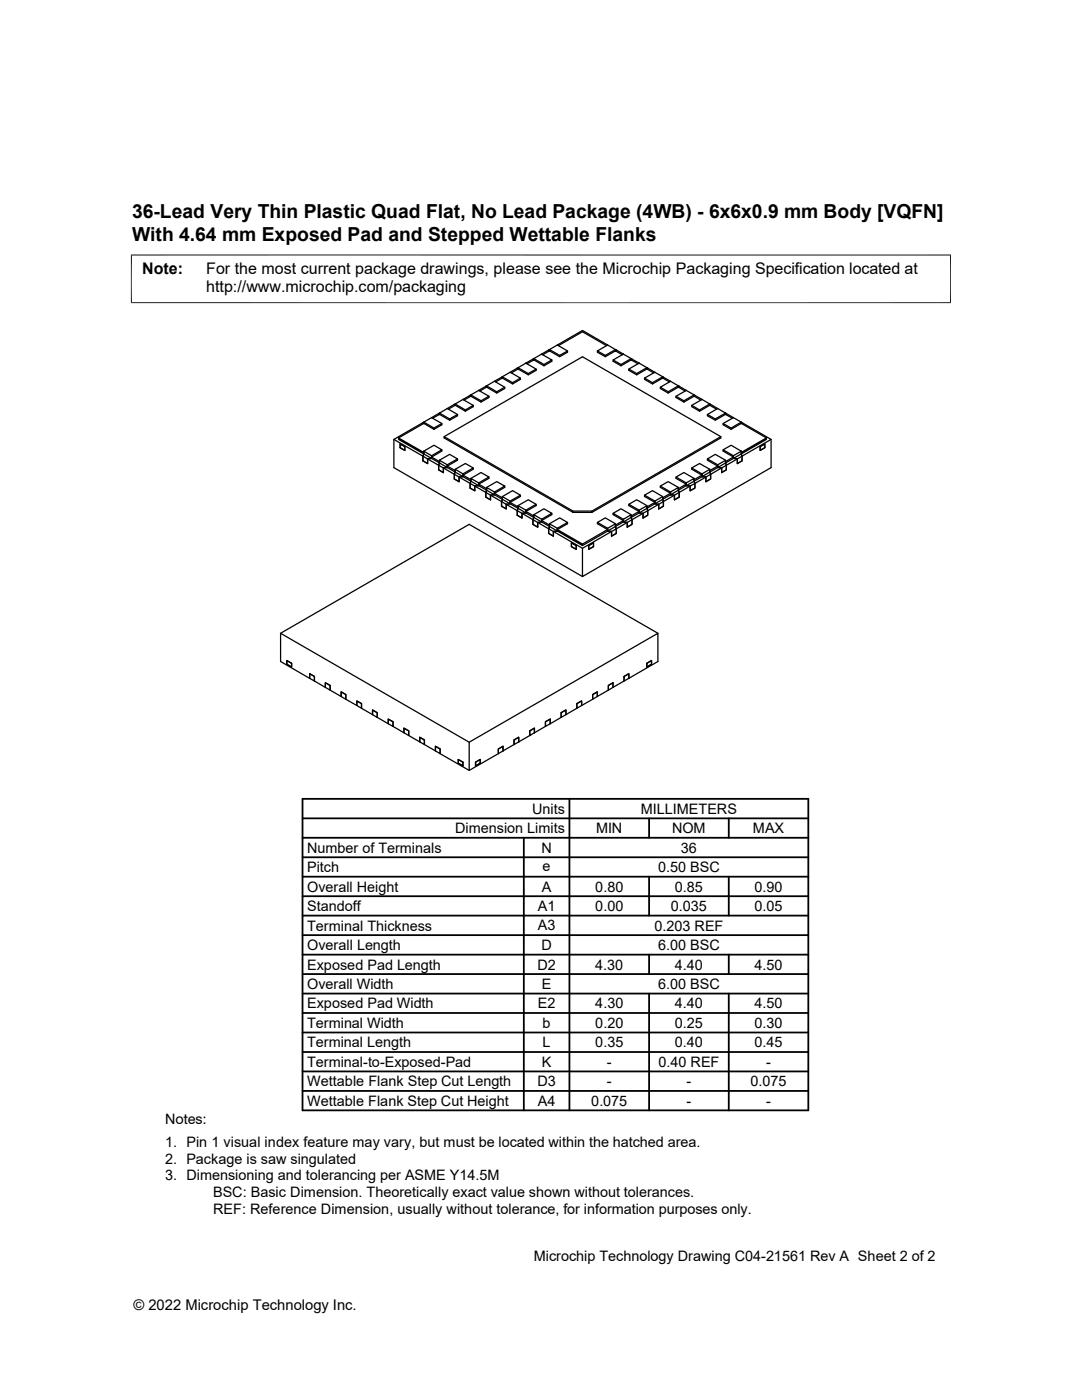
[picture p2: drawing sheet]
<svg xmlns="http://www.w3.org/2000/svg" width="216mm" height="279mm" viewBox="0 0 216 279" stroke-linecap="round" stroke-linejoin="round" font-family="sans-serif">
<g fill="none" stroke="#000" stroke-width=".25">
<path d="M92.4 79.7l-1.6 .9v.3M92.4 79.7l2 1.2M94 79.1l-1.4 .7M94 79.1l2 1.1 1.6-.9v-.2M94 78.8v.3M94 78.8l-.2 .1 .1 .2-.1-.2-1.4 .8M95.5 77.9l-1.5 .9v.3M95.5 77.9l2.1 1.2-1.6 .9-2-1.2M95.5 77.9h.1M96 80v.2M97.1 77.3l-1.4 .7M97.1 77l2 1.2v.2"/>
<path d="M97.1 77.3v-.3l-.2 .1 .1 .2-.1-.2-1.4 .8M97.1 77.3l2 1.1 1.6-.9v-.2l-1.6 .9M97.1 77.3h.1M98.7 76.1l-1.6 .9v.3M98.7 76.1l2 1.2M100.2 75.4l-1.3 .8M100.2 75.4l2.1 1.2 1.5-.9v-.2l-1.5 .9M100.2 75.2l2.1 1.2v.2M100.2 75.4v-.2l-.1 .1v.2v-.2l-1.4 .8M101.8 74.3l-1.6 .9v.3M101.8 74.3l2 1.2M103.4 73.6l-1.4 .8"/>
<path d="M103.4 73.4l2 1.1v.3M103.4 73.6v-.2l-.2 .1 .1 .2-.1-.2-1.4 .8M103.4 73.6l2 1.2 1.6-.9v-.2l-1.6 .8M104.9 72.5l-1.5 .9v.2M104.9 72.5l2.1 1.2M106.5 71.8l-1.3 .8M106.5 71.8l2 1.2 1.6-.9v-.3M106.5 71.6v.2M106.5 71.6l-.2 .1 .1 .2-.1-.2-1.4 .8M108.1 70.7l-1.6 .9v.2M108.1 70.7l2 1.1-1.6 .9-2-1.1M108.1 70.7h.1"/>
<path d="M108.5 72.7v.3M109.6 70l-1.3 .8M109.6 70l2.1 1.2 1.5-.9v-.3l-1.5 .9M109.6 69.8l2.1 1.1v.3M109.6 70h.1M109.6 70v-.2l-.1 .1 .1 .2-.1-.2-1.4 .8M111.2 68.9l-1.6 .9v.2M111.2 68.9l5-2.9 5 2.9M111.2 68.9l2 1.1M120.8 70.9v.3M121 69l-4.8-2.8-4.8 2.8M121.2 68.9l-2 1.1 1.6 .9 2-1.1"/>
<path d="M121.2 68.9l1.6 .9v.2M122.3 71.8l1.6 .9v.3M122.8 70l1.4 .8M122.8 70l-2 1.2-1.6-.9v-.3M122.8 70v-.2l.2 .1-.1 .2 .1-.3 1.4 .9M124.4 70.7l-2.1 1.1v.3l1.6 .9 2-1.2M124.4 70.7l1.5 .9v.2M125.5 73.7l1.5 .8v.3M125.9 71.8v-.2l.2 .1-.1 .2 .1-.2 1.4 .8M125.9 71.6l-2 1.1M125.9 71.8l1.4 .8M125.9 71.8h.1"/>
<path d="M127.5 72.5h.1M127.5 72.5l-2 1.2v.2l1.5 .9 2.1-1.2M127.5 72.5l1.6 .9v.2M128.6 75.5l1.6 .9v.2M129.1 73.4l-2.1 1.1M129.1 73.6l1.3 .8M129.1 73.6v-.2l.1 .1v.2v-.2l1.5 .8M130.7 74.3l-2.1 1.2v.2l1.6 .9 2-1.2M130.7 74.3l1.5 .9v.3M130.7 74.3h.1M132.2 75.4l1.4 .8M132.2 75.4v-.2l.2 .1-.1 .2 .1-.2 1.4 .8"/>
<path d="M132.2 75.2l-2 1.2M133.3 78.2v.2M133.8 76.1l-2 1.2 1.5 .9 2.1-1.2M133.8 76.1l1.6 .9v.3M134.9 79.1l1.6 .9v.2M135.4 77.3l1.3 .7M135.4 77.3l-2.1 1.1-1.5-.9v-.2M135.4 77.3h.1M135.4 77.3v-.3l.1 .1-.1 .2 .1-.2 1.4 .8M136.9 77.9l-2 1.2v.2l1.6 .9 2-1.1M136.9 77.9l1.6 .9v.3M136.9 77.9h.1"/>
<path d="M138.5 79.1l1.3 .7M138.5 79.1v-.3l.2 .1-.1 .2 .1-.2 1.4 .8M138.5 78.8l-2 1.2M138.5 79.1h.1M140.1 79.7l-2.1 1.2v.3l1.6 .9 2-1.2M140.1 79.7l1.5 .9v.3M140.1 79.7h.1M78.6 87.7v5.6l37.6 21.8M80.8 89.1v.8l-1-.6M80.8 89.1l-1-.5v.7M84.4 92l.2-1.7-5.1-2.9v.3l5.1 2.9-.2 .4 .9 .6 .8-.1 1.6 .9-.2 .5 1 .5 .7-.1 1.6 .9-.1 .5 .9 .5 .8-.1 1.6 .9-.2 .5 .9 .5 .8-.1 1.6 .9-.2 .5 1 .5 .8-.1 1.5 1-.1 .4 .9 .5 .8-.1 1.6 1-.2 .4 1 .5h.7l1.6 .9-.2 .4 1 .6 .8-.1 1.5 .9-.1 .4 .9 .6 .8-.1 5 2.9v-.3l-5-2.9M84.4 92l.9 .5v-.9l2.2 1.3v.9"/>
<path d="M84.6 84.5l-5.1 2.9M84.6 84.5l2 1.2 1.6-.9v-.3l-1.6 .9M84.6 84.2l2 1.2v.3M84.6 84.5v-.3l-.2 .1 .1 .2-.1-.2-5.8 3.4 5.8 3.3v1M84.6 90l1.5 1v.5l-1.5-.9zM84.6 90l2-1.1 1.6 .9-2.1 1.2M86.1 91.2l1.6 .9-.2 1.7M86.1 83.4l2.1 1.1M86.1 91.2h.1M86.1 91.2v.3l-.8 .1v.9l-.9-.5M86.1 83.4l-1.5 .8v.3M86.1 91v.2"/>
<path d="M87.5 93.8l1 .5v-.9l2.2 1.3v.9M87.7 82.7l-1.4 .8M87.7 91.9l1.5 .9v.5l-1.5-.9zM87.7 91.9l2-1.2 1.6 .9-2.1 1.2 .1 .2M87.7 82.7l2 1.2 1.6-.9v-.3l-1.6 .9M87.7 82.4l2 1.2v.3M87.7 82.7v-.3l-.2 .1 .1 .2-.1-.2-1.4 .9M88.2 89.8v.2l-2.1 1.2M88.6 87.1l27.6-15.9 27.6 15.9v.3l-25.7 14.9M88.6 87.1l25.7 14.9v.3l-25.7-14.9zM89.2 93l1.6 .9-.1 1.7M89.2 93v.3l-.7 .1v.9l-1-.5"/>
<path d="M89.2 93h.1M89.2 81.5l2.1 1.2M89.2 81.5l-1.5 .9v.3M90.7 95.6l.9 .5v-.9l2.2 1.3v.9M90.8 80.9l-1.3 .8M90.8 80.6l2.1 1.2v.3M90.8 80.9v-.3l-.1 .1v.2v-.2l-1.5 .8M90.8 93.7l1.6 .9v.5l-1.6-.9zM90.8 93.7h.1M90.8 93.7l2.1-1.2 1.5 .9-2 1.2v.2M90.8 80.9l2.1 1.2 1.5-.9v-.3l-1.5 .9M91.3 91.6v.2l-2 1.2"/>
<path d="M92.4 94.8l1.6 .9-.2 1.7M92.4 94.8v.3l-.8 .1v.9l-.9-.5M93.8 97.4l.9 .5v-.9l2.2 1.3v.9M94 95.5l2-1.2 1.6 .9-2.1 1.2v.2M94 95.5l1.5 .9v.5l-1.5-.9zM94 95.5h.1M94.4 93.4v.2l-2 1.2M95.5 96.6l1.6 .9-.2 1.7M95.5 96.6h.1M96.9 99.2l1 .6v-1l2.2 1.3v.9M97.1 97.3l1.6 .9v.5l-1.6-.9zM97.1 97.3l2-1.2 1.6 .9-2 1.2v.2"/>
<path d="M97.6 95.2v.3l-2.1 1.1v.3l-.8 .1v.9l-.9-.5M98.7 98.4l1.5 1-.1 1.6M98.7 98.4h.1M98.7 98.4v.3l-.8 .1v1l-1-.6M100.2 99.1l2.1-1.2 1.5 .9-2 1.2M100.2 99.1l1.6 .9v.5l-1.6-.8zM100.2 99.1h.1M100.7 97v.3l-2 1.1M101.8 100v.2M103.8 98.8v.3l-2 1.2M128.6 98.8v.3l2.1 1.1M131.8 97l2 1.2"/>
<path d="M132.2 99.1l-2-1.2-1.6 .9 2.1 1.2M133.8 98.4l-1.6 1 .2 1.6-1 .6M133.8 98.2v.5l1.6-.9 .1 .5-.9 .5-.8-.1-1.6 1 .2 .4-1 .5-.7-.1-1.6 1 .1 .4-.9 .5h-.8l-1.6 .9 .2 .4-.9 .6-.8-.1-1.6 .9 .2 .4-1 .6-.8-.1-5 2.9M133.8 98.2v.2M134.9 95.2l2 1.2M135.4 97.3l-2.1-1.2-1.5 .9v.3l2 1.1M136.9 96.4v.2l-1.5 .9 .1 1.7-.9 .6v-1l-.8-.1v-.3M136.9 96.4v.5l1.6-.9 .2 .5-1 .5-.8-.1-1.5 .9v-.5l-1.6 .9M138 93.4l2.1 1.2M138 80.9l1.6 .9v.3M140.1 94.6v.2l-1.6 .9 .2 1.7-1 .5v-.9l-.8-.1v-.3l-2-1.1v-.3l1.6-.9 2 1.2M140.1 94.6v.5l1.5-.9 .2 .5-1 .5-.7-.1-1.6 .9v-.5l-1.6 .9"/>
<path d="M141.2 82.7l1.5 .9v.3M141.2 91.6v.2l2 1.2v.3l.8 .1v.9M141.6 80.9l1.4 .8M141.6 80.9v-.3l.2 .1-.1 .2 .1-.2 1.4 .8M141.6 80.6l-2 1.2M143.2 93l-1.6 .9 .2 1.7-1 .5v-.9l-.7-.1v-.3l-2.1-1.2v-.2l1.6-.9 2 1.2M143.2 81.5l-2 1.2v.3l1.5 .9 2.1-1.2M143.2 81.5l1.6 .9v.3M143.2 92.8l1.6-.9v.5l-1.6 .9zM143.2 92.8v.2M143.8 87.1l-25.7 14.9M144 94.3v-.9l-2.2 1.3v.9l-1 .5v-.9l-2.1 1.3v.9l-1 .5v-.9l-2.2 1.3v.9l-.9 .6v-1l-2.2 1.3v.9l-1 .6"/>
<path d="M144.3 89.8l2 1.2M144.3 84.5l1.6 .9v.3M144.8 82.4l-2.1 1.2M144.8 82.7l1.3 .8M144.8 82.7v-.3l.1 .1v.2v-.2l1.4 .9M144.8 91.9l-2.1-1.2-1.5 .9 2 1.2M146.3 91.2l-1.5 .9 .1 1.7-.9 .5M146.3 91v.5l1.6-.9 .2 .4-1 .6-.8-.1-1.5 .9 .1 .5-.9 .5-.8-.1-1.6 .9v-.5l-1.5 .9M146.3 91v.2M146.3 91l1.6-1v.6l5-2.9v-.3l-5 2.9 .2 1.7-1 .5v-.9l-.8-.1v-.3M146.3 83.4l-2 1.1v.3l1.6 .9 2-1.2M146.3 83.4l1.6 .8v.3"/>
<path d="M146.3 83.4h.1M147.9 84.5h.1M147.9 84.5l5 2.9M147.9 84.5v-.3l.2 .1-.1 .2 .1-.2 5.8 3.4-5.8 3.3v1l-1 .5v-.9l-2.2 1.3v.9l-.9 .5M147.9 84.2l-2 1.2M147.9 90l-2-1.1-1.6 .9v.2l2 1.2M151.7 89.1l.9-.5v.7l-.9 .6zM153.9 87.7v5.6l-37.7 21.8v-5.7M100.1 101l.9 .6v-1l2.2 1.3v.9M101.8 100.3l1.6 .9-.2 1.6M101.8 100.3v.2l-.8 .1v1l-.9-.6M103.2 102.8l1 .6v-1l2.1 1.3v.9"/>
<path d="M103.4 100.9l2-1.2 1.6 .9-2.1 1.2M103.4 100.9l1.5 .9v.6l-1.5-.9zM103.4 100.9h.1M104.9 102.1l1.6 .9-.2 1.6M104.9 102.1v.3h-.7v1l-1-.6M104.9 101.8v.3M106.3 104.6l1 .6v-.9l2.2 1.2v.9M106.5 102.7l1.6 .9v.6l-1.6-.9zM106.5 102.7l2-1.2 1.6 .9-2 1.2v.3M107 100.6v.3l-2.1 1.2M108.1 103.9l1.5 .9-.1 1.6M108.1 103.9h.1"/>
<path d="M109.5 106.4l.9 .6v-.9l5.8 3.3 5.8-3.3v.9M109.6 104.5l1.6 .9v.6l-1.6-.9zM109.6 104.5l2.1-1.1 1.5 .9-2 1.1v.3M110.1 102.4v.3l-2 1.2v.3l-.8 .1v.9l-1-.6M111.2 105.7h.1M113.2 104.3v.2l-2 1.2v.3l-.8 .1v.9l-.9-.6M114.3 102.3h3.8M114.3 102h3.8v.3M115 108.9l-1-.6v.8M115 108.9v.7l-1-.5M117.5 108.9l.9-.6v.8l-.9 .5zM119.2 104.3v.2l2 1.2"/>
<path d="M121.2 105.7l-5 2.9M121.2 105.4l1.6-.9v.6l-1.6 .9zM121.2 105.7v.3l.8 .1v.9M122.3 102.4v.3l2.1 1.2v.3l.8 .1v.9M122.8 104.5l-2-1.1-1.6 .9 2 1.1v.3M124.4 103.9l-1.6 .9 .2 1.6-1 .6M124.4 103.6l1.5-.9v.6l-1.5 .9zM124.4 103.6v.3M125.2 105.2v-.9l-2.2 1.2v.9l-1 .6M125.5 100.6v.3l2 1.2v.3h.8v1M125.9 102.7l-2-1.2-1.6 .9 2.1 1.2M127.5 101.8l1.6-.9v.6l-1.6 .9z"/>
<path d="M128.3 103.4v-1l-2.2 1.3v.9l-.9 .6M129.1 100.9l-2.1-1.2-1.5 .9 2 1.2v.3l-1.6 .9 .2 1.6-.9 .6M130.7 100.3l-1.6 .9 .1 1.6-.9 .6M130.7 100.2v.3l.7 .1v1M130.7 100l1.5-.9v.6l-1.5 .8zM130.7 100v.2M131.4 101.6v-1l-2.2 1.3v.9l-.9 .6M56 126.4l37.6 21.7M58.2 132.4l-1-.6v.8M58.2 132.4v.7l-1-.5M61.8 134.5l.9 .5v.9l-.9-.5zM64.9 136.2l1 .6v.9l-1-.5z"/>
<path d="M68.1 138.1l.9 .5v1l-.9-.6zM69 139.6l2.2 1.2v-.9l.9 .5v1l2.2 1.2v-.9l1 .5v1l2.2 1.2v-.9l.9 .5v1l2.2 1.2v-.9l1 .6v.9l2.2 1.3v-1l.9 .6v.9l2.2 1.3v-1l.9 .6v.9l5.8 3.4 5.8-3.4v-.9M71.2 139.9l.9 .5v1l-.9-.6zM118.3 138.6v1l.9-.6M118.3 138.6v1M118.3 139.6l-2.2 1.2M118.3 138.6l.9-.5v.9M121.4 136.8l.9-.6v1l-.9 .5zM124.5 135v.9l1-.5M124.5 135l1-.5v.9M124.5 135v.9l-2.2 1.3v-1l-.9 .6v.9l-2.2 1.3M125.5 135.4l5.8-3.4v-5.6l-37.7 21.7v5.7"/>
<path d="M130 131.8v.8l-.9 .5M130 131.8l-.9 .6v.7M131.3 126.4l-37.7-21.8-37.6 21.8v5.6l5.8 3.4v-.9l.9 .5v.9l2.2 1.3v-1l1 .6v.9l2.2 1.3v-.9l.9 .5v1M74.3 141.7l1 .5v1l-1-.6zM77.5 143.5l.9 .5v1l-.9-.6zM80.6 145.3l1 .6v.9l-1-.6zM83.8 147.1l.9 .6v.9l-.9-.5zM86.9 148.9l.9 .6v.9l-.9-.5zM92.4 152.1v.7l-1-.5M92.4 152.1l-1-.5v.7M94.9 152.1l.9-.5v.7l-.9 .5zM99.4 149.5v.9l1-.5"/>
<path d="M99.4 149.5l1-.6v1M102.6 147.7v.9l-2.2 1.3M102.6 147.7l.9-.6v1M102.6 147.7v.9l.9-.5M105.7 145.9v.9l.9-.6M105.7 145.9v.9l-2.2 1.3M105.7 145.9l.9-.6v.9M108.8 144l1-.5v.9l-1 .6zM112 142.2v1l.9-.6M112 142.2l.9-.5v.9M112 142.2v1l-2.2 1.2v-.9l-1 .5v1l-2.2 1.2M115.1 140.4v1l1-.6"/>
<path d="M115.1 140.4v1l-2.2 1.2M115.1 140.4l1-.5v.9"/>
</g>
<path d="M26.1 50.9h163.7M26.2 50.8v9.7M189.7 50.8v9.7M26.1 60.4h163.7" fill="none" stroke="#000" stroke-width=".2"/>
<g fill="none" stroke="#000" stroke-width=".36">
<path d="M60.4 159.4h100.9v62.2h-100.9zM113.6 159.4v62.2M60.4 178.9h100.9M60.4 175h100.9M60.4 171.1h100.9M60.4 167.2h100.9M60.4 163.3h100.9M104.5 167.2v54.4M129.5 163.3v3.9M129.5 175v7.7M145.4 163.3v3.9M145.4 175v7.7"/>
<path d="M60.4 190.5h100.9M60.4 186.6h100.9M60.4 182.7h100.9M60.4 198.3h100.9M60.4 194.4h100.9M129.5 190.5v3.9M129.5 198.3v23.3M145.4 190.5v3.9M145.4 198.3v23.3M60.4 206.1h100.9M60.4 213.8h100.9M60.4 202.2h100.9"/>
<path d="M60.4 210h100.9M60.4 217.7h100.9"/>
</g>
<g font-size="3.9">
<text x="26.4" y="43.5">36-Lead Very Thin Plastic Quad Flat, No Lead Package (4WB) - 6x6x0.9 mm Body [VQFN]</text>
<text x="26.4" y="48.1">With 4.64 mm Exposed Pad and Stepped Wettable Flanks</text>
</g>
<g font-size="3.2">
<text x="28.4" y="54.7">Note:</text>
<text x="41.1" y="58.3">http://www.microchip.com/packaging</text>
<text x="41.1" y="54.7">For the most current package drawings, please see the Microchip Packaging Specification located at</text>
</g>
<g font-size="2.9">
<text x="90.8" y="166.3">Dimension Limits</text>
<text x="106.2" y="162.4">Units</text>
<text x="118.9" y="166.3">MIN</text>
<text x="127.9" y="162.4">MILLIMETERS</text>
<text x="134.1" y="166.3">NOM</text>
<text x="150.2" y="166.3">MAX</text>
<text x="61.3" y="170.2">Number of Terminals</text>
<text x="108" y="170.2">N</text>
<text x="108.3" y="173.8">e</text>
<text x="135.9" y="170.2">36</text>
<text x="61.3" y="177.9">Overall Height</text>
<text x="61.3" y="174.1">Pitch</text>
<text x="108.1" y="177.9">A</text>
<text x="118.8" y="177.9">0.80</text>
<text x="131.3" y="174.1">0.50 BSC</text>
<text x="134.7" y="177.9">0.85</text>
<text x="150.6" y="177.9">0.90</text>
<text x="61.3" y="185.7">Terminal Thickness</text>
<text x="61.3" y="181.8">Standoff</text>
<text x="107.3" y="181.8">A1</text>
<text x="107.3" y="185.7">A3</text>
<text x="118.8" y="181.8">0.00</text>
<text x="130.6" y="185.7">0.203 REF</text>
<text x="133.9" y="181.8">0.035</text>
<text x="150.6" y="181.8">0.05</text>
<text x="61.3" y="189.6">Overall Length</text>
<text x="108" y="189.6">D</text>
<text x="131.3" y="189.6">6.00 BSC</text>
<text x="61.3" y="197.4">Overall Width</text>
<text x="61.3" y="193.5">Exposed Pad Length</text>
<text x="107.2" y="193.5">D2</text>
<text x="108.1" y="197.4">E</text>
<text x="118.8" y="193.5">4.30</text>
<text x="131.3" y="197.4">6.00 BSC</text>
<text x="134.7" y="193.5">4.40</text>
<text x="150.6" y="193.5">4.50</text>
<text x="61.3" y="201.3">Exposed Pad Width</text>
<text x="107.3" y="201.3">E2</text>
<text x="118.8" y="201.3">4.30</text>
<text x="134.7" y="201.3">4.40</text>
<text x="150.6" y="201.3">4.50</text>
<text x="61.3" y="205.1">Terminal Width</text>
<text x="61.3" y="209">Terminal Length</text>
<text x="108.3" y="205.1">b</text>
<text x="108.3" y="209">L</text>
<text x="118.8" y="209">0.35</text>
<text x="118.8" y="205.1">0.20</text>
<text x="134.7" y="205.1">0.25</text>
<text x="134.7" y="209">0.40</text>
<text x="150.6" y="209">0.45</text>
<text x="150.6" y="205.1">0.30</text>
<text x="61.3" y="212.9">Terminal-to-Exposed-Pad</text>
<text x="108.1" y="212.9">K</text>
<text x="121.1" y="212.9">-</text>
<text x="131.4" y="212.9">0.40 REF</text>
<text x="152.9" y="212.9">-</text>
<text x="61.3" y="216.8">Wettable Flank Step Cut Length</text>
<text x="61.3" y="220.7">Wettable Flank Step Cut Height</text>
<text x="107.2" y="216.8">D3</text>
<text x="107.3" y="220.7">A4</text>
<text x="118" y="220.7">0.075</text>
<text x="121.1" y="216.8">-</text>
<text x="137" y="220.7">-</text>
<text x="137" y="216.8">-</text>
<text x="149.8" y="216.8">0.075</text>
<text x="152.9" y="220.7">-</text>
<text x="32.9" y="224.4">Notes:</text>
<text x="32.9" y="229">1. Pin 1 visual index feature may vary, but must be located within the hatched area.</text>
<text x="32.9" y="232.3">2. Package is saw singulated</text>
<text x="32.9" y="235.6">3. Dimensioning and tolerancing per ASME Y14.5M</text>
<text x="42.5" y="238.9">BSC: Basic Dimension. Theoretically exact value shown without tolerances.</text>
<text x="42.5" y="242.2">REF: Reference Dimension, usually without tolerance, for information purposes only.</text>
<text x="106.5" y="251.7">Microchip Technology Drawing C04-21561 Rev A Sheet 2 of 2</text>
<text x="26.6" y="261.3">© 2022 Microchip Technology Inc.</text>
</g>
</svg>
